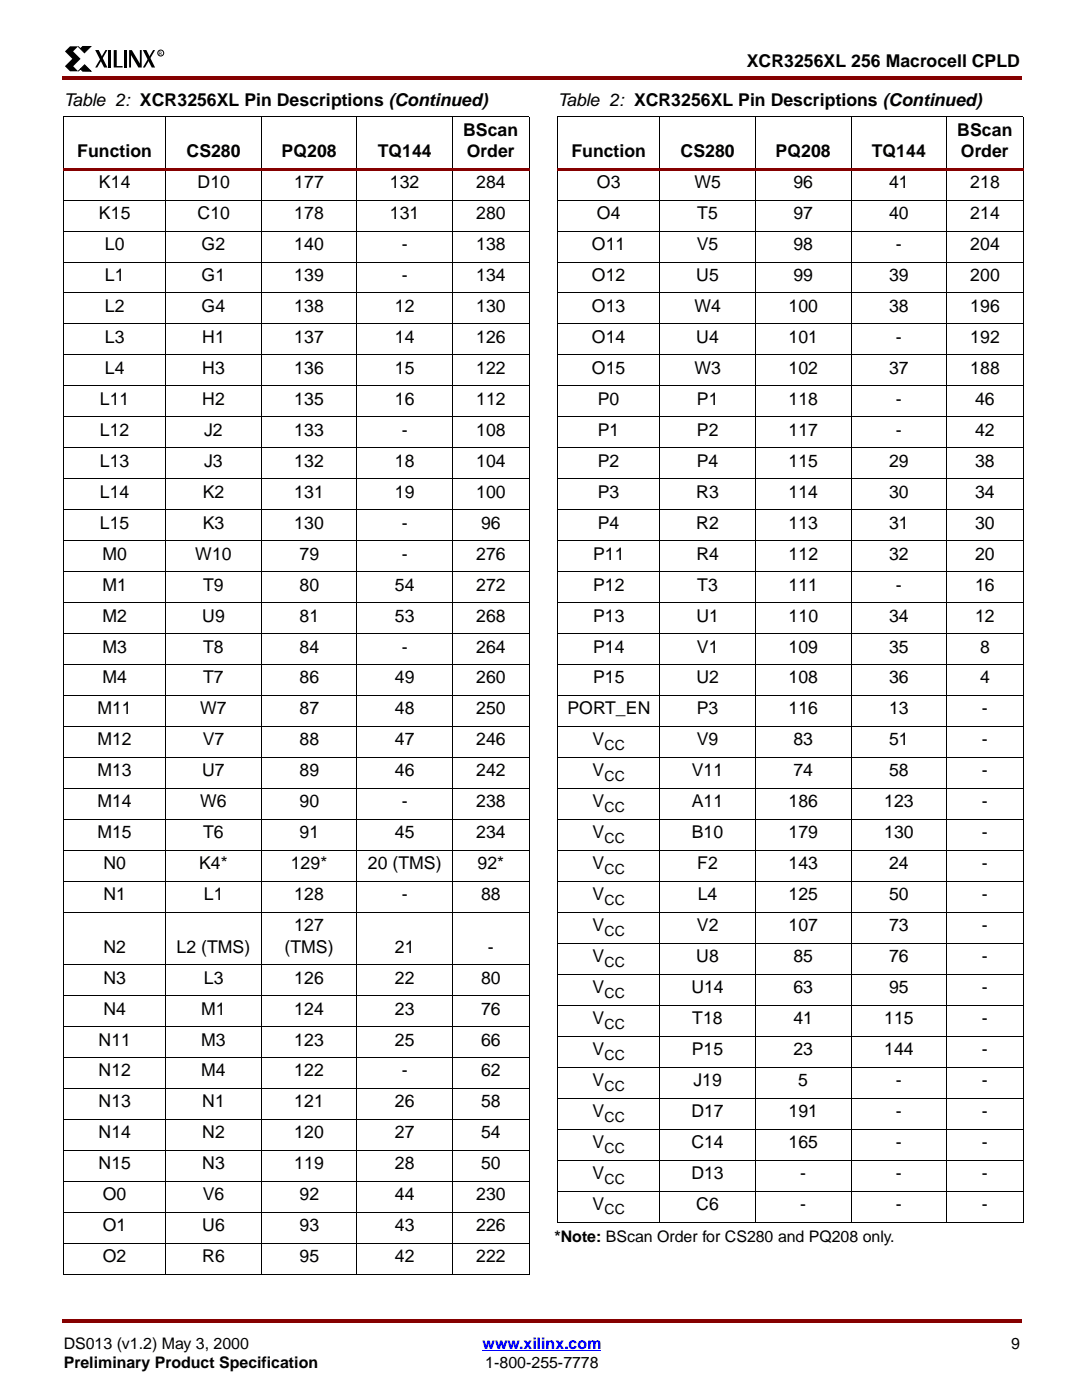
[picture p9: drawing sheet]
<svg xmlns="http://www.w3.org/2000/svg" width="216mm" height="279mm" viewBox="0 0 216 279" stroke-linecap="round" stroke-linejoin="round" font-family="sans-serif">
<g fill="#850000">
<path d="M12.4 15.2h.3v.7h-.3z"/>
<path d="M203.2 15.2h.3v.7h-.3z"/>
<path d="M12.7 15.2h190.5v.7h-190.5z"/>
</g>
<path d="M12.7 266.7h190.4v8.1h-190.4z" fill="#fff"/>
<path d="M96.1 269.2h23.7" fill="none" stroke="#00f" stroke-width=".2"/>
<g fill="#850000">
<path d="M12.4 262.8h.3v.8h-.3z"/>
<path d="M203.2 262.8h.3v.8h-.3z"/>
<path d="M12.7 262.8h190.5v.8h-190.5z"/>
</g>
<path d="M12.7 9.2h20.1v5.2h-20.1z" fill="#fff"/>
<path d="M12.9 10.2l1.1-1h1.6l-1 1 1.4 1.5-1.4 1.5 1 1h-1.6l-1.1-1 1.5-1.5zM19 10h.7l1.7 3.5h-.7zM21 10h.4l-2 3.5h-.4zM21.6 10h.6v3.4h-.6zM22.7 10h.6v3.2h1.1v.2h-1.7zM24.7 10h.6v3.4h-.6zM25.7 10h.6l1.6 2.7v-2.7h.3v3.5h-.6l-1.5-2.5v2.5h-.4zM28.5 10h.7l1.7 3.5h-.7zM30.5 10h.4l-2 3.5h-.4z" fill="#000"/>
<path d="M15.6 9.2l.4 .5 .5-.4h1.6l-1.3 1.2zM16 13.7l-.4 .5 1.3-1.3 1.2 1.3h-1.6z" fill="#000" stroke="#000" stroke-width=".2"/>
<g fill="none" stroke="#000" stroke-width=".2">
<path d="M12.6 23.3h92.8M12.7 23.3v10.1M12.7 33.9v220M33 23.2v230.9M52.1 23.2v230.9M71.1 23.2v230.9M90.2 23.2v230.9M105.4 23.3v10.1M105.4 33.9v220"/>
<circle cx="32" cy="10.6" r=".59"/>
</g>
<path d="M12.6 33.4h92.9v.6h-92.9z" fill="#850000"/>
<g fill="none" stroke="#000" stroke-width=".2">
<path d="M12.6 39.9h92.9M111.1 23.3h92.8M111.1 23.3v10.1M111.1 33.9v209.6M131.4 23.2v220.5M150.5 23.2v220.5M169.5 23.2v220.5M188.6 23.2v220.5M203.8 23.3v10.1M203.8 33.9v209.6M12.6 46.1h92.9M12.6 52.2h92.9"/>
<path d="M12.6 58.4h92.9M12.6 64.6h92.9M12.6 70.7h92.9M12.6 76.9h92.9M12.6 83.1h92.9M12.6 89.3h92.9M12.6 95.4h92.9M12.6 101.6h92.9M12.6 107.8h92.9M12.6 114h92.9M12.6 120.1h92.9M12.6 126.3h92.9"/>
<path d="M12.6 132.5h92.9M12.6 138.6h92.9M12.6 144.8h92.9M12.6 151h92.9M12.6 157.2h92.9M12.6 163.4h92.9M12.6 169.5h92.9M12.6 175.7h92.9M12.6 181.9h92.9M12.6 192.3h92.9M12.6 198.5h92.9M12.6 204.6h92.9"/>
<path d="M12.6 210.8h92.9M12.6 217h92.9M12.6 223.1h92.9M12.6 229.3h92.9M12.6 235.5h92.9M12.6 241.7h92.9M12.6 247.9h92.9M12.6 254h92.9"/>
</g>
<path d="M111 33.4h92.9v.6h-92.9z" fill="#850000"/>
<g fill="none" stroke="#000" stroke-width=".2">
<path d="M111 39.9h92.9M111 46.1h92.9M111 52.2h92.9M111 58.4h92.9M111 64.6h92.9M111 70.7h92.9M111 76.9h92.9M111 83.1h92.9M111 89.3h92.9M111 95.4h92.9M111 101.6h92.9M111 107.8h92.9"/>
<path d="M111 114h92.9M111 120.1h92.9M111 126.3h92.9M111 132.5h92.9M111 138.6h92.9M111 144.8h92.9M111 151h92.9M111 157.2h92.9M111 163.4h92.9M111 169.5h92.9M111 175.7h92.9M111 181.9h92.9"/>
<path d="M111 188h92.9M111 194.2h92.9M111 200.4h92.9M111 206.6h92.9M111 212.7h92.9M111 218.9h92.9M111 225.1h92.9M111 231.3h92.9M111 237.4h92.9M111 243.6h92.9"/>
</g>
<g font-size="3.5">
<text x="148.8" y="13.3">XCR3256XL 256 Macrocell CPLD</text>
<text x="12.7" y="21">Table 2: XCR3256XL Pin Descriptions (Continued)</text>
<text x="111.1" y="21">Table 2: XCR3256XL Pin Descriptions (Continued)</text>
<text x="92.3" y="27">BScan</text>
<text x="190.7" y="27">BScan</text>
<text x="15.4" y="31.3">Function</text>
<text x="37.2" y="31.3">CS280</text>
<text x="56.1" y="31.3">PQ208</text>
<text x="75.3" y="31.3">TQ144</text>
<text x="93" y="31.3">Order</text>
<text x="113.8" y="31.3">Function</text>
<text x="135.6" y="31.3">CS280</text>
<text x="154.5" y="31.3">PQ208</text>
<text x="173.7" y="31.3">TQ144</text>
<text x="191.4" y="31.3">Order</text>
<text x="19.7" y="37.5">K14</text>
<text x="39.3" y="37.5">D10</text>
<text x="58.6" y="37.5">177</text>
<text x="77.7" y="37.5">132</text>
<text x="94.9" y="37.5">284</text>
<text x="118.9" y="37.5">O3</text>
<text x="138.3" y="37.5">W5</text>
<text x="158.1" y="37.5">96</text>
<text x="177.1" y="37.5">41</text>
<text x="193.3" y="37.5">218</text>
<text x="19.7" y="43.6">K15</text>
<text x="39.3" y="43.6">C10</text>
<text x="58.6" y="43.6">178</text>
<text x="77.7" y="43.6">131</text>
<text x="94.9" y="43.6">280</text>
<text x="118.9" y="43.6">O4</text>
<text x="138.9" y="43.6">T5</text>
<text x="158.1" y="43.6">97</text>
<text x="177.1" y="43.6">40</text>
<text x="193.3" y="43.6">214</text>
<text x="20.9" y="49.8">L0</text>
<text x="40.2" y="49.8">G2</text>
<text x="58.6" y="49.8">140</text>
<text x="80" y="49.8">-</text>
<text x="94.9" y="49.8">138</text>
<text x="117.9" y="49.8">O11</text>
<text x="138.8" y="49.8">V5</text>
<text x="158.1" y="49.8">98</text>
<text x="178.5" y="49.8">-</text>
<text x="193.3" y="49.8">204</text>
<text x="20.9" y="56">L1</text>
<text x="40.2" y="56">G1</text>
<text x="58.6" y="56">139</text>
<text x="80" y="56">-</text>
<text x="94.9" y="56">134</text>
<text x="117.9" y="56">O12</text>
<text x="138.7" y="56">U5</text>
<text x="158.1" y="56">99</text>
<text x="177.1" y="56">39</text>
<text x="193.3" y="56">200</text>
<text x="20.9" y="62.1">L2</text>
<text x="40.2" y="62.1">G4</text>
<text x="58.6" y="62.1">138</text>
<text x="78.7" y="62.1">12</text>
<text x="94.9" y="62.1">130</text>
<text x="117.9" y="62.1">O13</text>
<text x="138.3" y="62.1">W4</text>
<text x="157.1" y="62.1">100</text>
<text x="177.1" y="62.1">38</text>
<text x="193.3" y="62.1">196</text>
<text x="20.9" y="68.3">L3</text>
<text x="40.3" y="68.3">H1</text>
<text x="58.6" y="68.3">137</text>
<text x="78.7" y="68.3">14</text>
<text x="94.9" y="68.3">126</text>
<text x="117.9" y="68.3">O14</text>
<text x="138.7" y="68.3">U4</text>
<text x="157.1" y="68.3">101</text>
<text x="178.5" y="68.3">-</text>
<text x="193.3" y="68.3">192</text>
<text x="20.9" y="74.5">L4</text>
<text x="40.3" y="74.5">H3</text>
<text x="58.6" y="74.5">136</text>
<text x="78.7" y="74.5">15</text>
<text x="94.9" y="74.5">122</text>
<text x="117.9" y="74.5">O15</text>
<text x="138.3" y="74.5">W3</text>
<text x="157.1" y="74.5">102</text>
<text x="177.1" y="74.5">37</text>
<text x="193.3" y="74.5">188</text>
<text x="19.9" y="80.7">L11</text>
<text x="40.3" y="80.7">H2</text>
<text x="58.6" y="80.7">135</text>
<text x="78.7" y="80.7">16</text>
<text x="94.9" y="80.7">112</text>
<text x="119.1" y="80.7">P0</text>
<text x="138.8" y="80.7">P1</text>
<text x="157.1" y="80.7">118</text>
<text x="178.5" y="80.7">-</text>
<text x="194.3" y="80.7">46</text>
<text x="19.9" y="86.9">L12</text>
<text x="40.7" y="86.9">J2</text>
<text x="58.6" y="86.9">133</text>
<text x="80" y="86.9">-</text>
<text x="94.9" y="86.9">108</text>
<text x="119.1" y="86.9">P1</text>
<text x="138.8" y="86.9">P2</text>
<text x="157.1" y="86.9">117</text>
<text x="178.5" y="86.9">-</text>
<text x="194.3" y="86.9">42</text>
<text x="19.9" y="93">L13</text>
<text x="40.7" y="93">J3</text>
<text x="58.6" y="93">132</text>
<text x="78.7" y="93">18</text>
<text x="94.9" y="93">104</text>
<text x="119.1" y="93">P2</text>
<text x="138.8" y="93">P4</text>
<text x="157.1" y="93">115</text>
<text x="177.1" y="93">29</text>
<text x="194.3" y="93">38</text>
<text x="19.9" y="99.2">L14</text>
<text x="40.4" y="99.2">K2</text>
<text x="58.6" y="99.2">131</text>
<text x="78.7" y="99.2">19</text>
<text x="94.9" y="99.2">100</text>
<text x="119.1" y="99.2">P3</text>
<text x="138.7" y="99.2">R3</text>
<text x="157.1" y="99.2">114</text>
<text x="177.1" y="99.2">30</text>
<text x="194.3" y="99.2">34</text>
<text x="19.9" y="105.4">L15</text>
<text x="40.4" y="105.4">K3</text>
<text x="58.6" y="105.4">130</text>
<text x="80" y="105.4">-</text>
<text x="95.8" y="105.4">96</text>
<text x="119.1" y="105.4">P4</text>
<text x="138.7" y="105.4">R2</text>
<text x="157.1" y="105.4">113</text>
<text x="177.1" y="105.4">31</text>
<text x="194.3" y="105.4">30</text>
<text x="20.4" y="111.5">M0</text>
<text x="38.9" y="111.5">W10</text>
<text x="59.6" y="111.5">79</text>
<text x="80" y="111.5">-</text>
<text x="94.9" y="111.5">276</text>
<text x="118.1" y="111.5">P11</text>
<text x="138.7" y="111.5">R4</text>
<text x="157.1" y="111.5">112</text>
<text x="177.1" y="111.5">32</text>
<text x="194.3" y="111.5">20</text>
<text x="20.4" y="117.7">M1</text>
<text x="40.5" y="117.7">T9</text>
<text x="59.6" y="117.7">80</text>
<text x="78.7" y="117.7">54</text>
<text x="94.9" y="117.7">272</text>
<text x="118.1" y="117.7">P12</text>
<text x="138.9" y="117.7">T3</text>
<text x="157.1" y="117.7">111</text>
<text x="178.5" y="117.7">-</text>
<text x="194.3" y="117.7">16</text>
<text x="20.4" y="123.9">M2</text>
<text x="40.3" y="123.9">U9</text>
<text x="59.6" y="123.9">81</text>
<text x="78.7" y="123.9">53</text>
<text x="94.9" y="123.9">268</text>
<text x="118.1" y="123.9">P13</text>
<text x="138.7" y="123.9">U1</text>
<text x="157.1" y="123.9">110</text>
<text x="177.1" y="123.9">34</text>
<text x="194.3" y="123.9">12</text>
<text x="20.4" y="130.1">M3</text>
<text x="40.5" y="130.1">T8</text>
<text x="59.6" y="130.1">84</text>
<text x="80" y="130.1">-</text>
<text x="94.9" y="130.1">264</text>
<text x="118.1" y="130.1">P14</text>
<text x="138.8" y="130.1">V1</text>
<text x="157.1" y="130.1">109</text>
<text x="177.1" y="130.1">35</text>
<text x="195.2" y="130.1">8</text>
<text x="20.4" y="136.2">M4</text>
<text x="40.5" y="136.2">T7</text>
<text x="59.6" y="136.2">86</text>
<text x="78.7" y="136.2">49</text>
<text x="94.9" y="136.2">260</text>
<text x="118.1" y="136.2">P15</text>
<text x="138.7" y="136.2">U2</text>
<text x="157.1" y="136.2">108</text>
<text x="177.1" y="136.2">36</text>
<text x="195.2" y="136.2">4</text>
<text x="19.4" y="142.4">M11</text>
<text x="39.9" y="142.4">W7</text>
<text x="59.6" y="142.4">87</text>
<text x="78.7" y="142.4">48</text>
<text x="94.9" y="142.4">250</text>
<text x="113" y="142.4">PORT_EN</text>
<text x="138.8" y="142.4">P3</text>
<text x="157.1" y="142.4">116</text>
<text x="177.1" y="142.4">13</text>
<text x="195.6" y="142.4">-</text>
<text x="19.4" y="148.6">M12</text>
<text x="40.4" y="148.6">V7</text>
<text x="59.6" y="148.6">88</text>
<text x="78.7" y="148.6">47</text>
<text x="94.9" y="148.6">246</text>
<text x="118.1" y="148.6">V</text>
<text x="138.8" y="148.6">V9</text>
<text x="158.1" y="148.6">83</text>
<text x="177.1" y="148.6">51</text>
<text x="195.6" y="148.6">-</text>
<text x="19.4" y="154.8">M13</text>
<text x="40.3" y="154.8">U7</text>
<text x="59.6" y="154.8">89</text>
<text x="78.7" y="154.8">46</text>
<text x="94.9" y="154.8">242</text>
<text x="118.1" y="154.8">V</text>
<text x="137.8" y="154.8">V11</text>
<text x="158.1" y="154.8">74</text>
<text x="177.1" y="154.8">58</text>
<text x="195.6" y="154.8">-</text>
<text x="19.4" y="160.9">M14</text>
<text x="39.9" y="160.9">W6</text>
<text x="59.6" y="160.9">90</text>
<text x="80" y="160.9">-</text>
<text x="94.9" y="160.9">238</text>
<text x="118.1" y="160.9">V</text>
<text x="137.8" y="160.9">A11</text>
<text x="157.1" y="160.9">186</text>
<text x="176.1" y="160.9">123</text>
<text x="195.6" y="160.9">-</text>
<text x="19.4" y="167.1">M15</text>
<text x="40.5" y="167.1">T6</text>
<text x="59.6" y="167.1">91</text>
<text x="78.7" y="167.1">45</text>
<text x="94.9" y="167.1">234</text>
<text x="118.1" y="167.1">V</text>
<text x="137.8" y="167.1">B10</text>
<text x="157.1" y="167.1">179</text>
<text x="176.1" y="167.1">130</text>
<text x="195.6" y="167.1">-</text>
<text x="20.6" y="173.3">N0</text>
<text x="39.7" y="173.3">K4*</text>
<text x="57.9" y="173.3">129*</text>
<text x="73.3" y="173.3">20 (TMS)</text>
<text x="95.1" y="173.3">92*</text>
<text x="118.1" y="173.3">V</text>
<text x="138.9" y="173.3">F2</text>
<text x="157.1" y="173.3">143</text>
<text x="177.1" y="173.3">24</text>
<text x="195.6" y="173.3">-</text>
<text x="20.6" y="179.4">N1</text>
<text x="40.6" y="179.4">L1</text>
<text x="58.6" y="179.4">128</text>
<text x="80" y="179.4">-</text>
<text x="95.8" y="179.4">88</text>
<text x="118.1" y="179.4">V</text>
<text x="139" y="179.4">L4</text>
<text x="157.1" y="179.4">125</text>
<text x="177.1" y="179.4">50</text>
<text x="195.6" y="179.4">-</text>
<text x="58.6" y="185.6">127</text>
<text x="118.1" y="185.6">V</text>
<text x="138.8" y="185.6">V2</text>
<text x="157.1" y="185.6">107</text>
<text x="177.1" y="185.6">73</text>
<text x="195.6" y="185.6">-</text>
<text x="20.6" y="189.9">N2</text>
<text x="35.2" y="189.9">L2 (TMS)</text>
<text x="56.7" y="189.9">(TMS)</text>
<text x="78.7" y="189.9">21</text>
<text x="97.2" y="189.9">-</text>
<text x="118.1" y="191.8">V</text>
<text x="138.7" y="191.8">U8</text>
<text x="158.1" y="191.8">85</text>
<text x="177.1" y="191.8">76</text>
<text x="195.6" y="191.8">-</text>
<text x="20.6" y="196">N3</text>
<text x="40.6" y="196">L3</text>
<text x="58.6" y="196">126</text>
<text x="78.7" y="196">22</text>
<text x="95.8" y="196">80</text>
<text x="118.1" y="198">V</text>
<text x="137.7" y="198">U14</text>
<text x="158.1" y="198">63</text>
<text x="177.1" y="198">95</text>
<text x="195.6" y="198">-</text>
<text x="20.6" y="202.2">N4</text>
<text x="40.1" y="202.2">M1</text>
<text x="58.6" y="202.2">124</text>
<text x="78.7" y="202.2">23</text>
<text x="95.8" y="202.2">76</text>
<text x="19.6" y="208.4">N11</text>
<text x="40.1" y="208.4">M3</text>
<text x="58.6" y="208.4">123</text>
<text x="78.7" y="208.4">25</text>
<text x="95.8" y="208.4">66</text>
<text x="118.1" y="204.2">V</text>
<text x="137.9" y="204.2">T18</text>
<text x="158.1" y="204.2">41</text>
<text x="176.1" y="204.2">115</text>
<text x="195.6" y="204.2">-</text>
<text x="19.6" y="214.5">N12</text>
<text x="40.1" y="214.5">M4</text>
<text x="58.6" y="214.5">122</text>
<text x="80" y="214.5">-</text>
<text x="95.8" y="214.5">62</text>
<text x="118.1" y="210.3">V</text>
<text x="137.8" y="210.3">P15</text>
<text x="158.1" y="210.3">23</text>
<text x="176.1" y="210.3">144</text>
<text x="195.6" y="210.3">-</text>
<text x="19.6" y="220.7">N13</text>
<text x="40.3" y="220.7">N1</text>
<text x="58.6" y="220.7">121</text>
<text x="78.7" y="220.7">26</text>
<text x="95.8" y="220.7">58</text>
<text x="118.1" y="216.5">V</text>
<text x="138.1" y="216.5">J19</text>
<text x="159" y="216.5">5</text>
<text x="178.5" y="216.5">-</text>
<text x="195.6" y="216.5">-</text>
<text x="19.6" y="226.9">N14</text>
<text x="40.3" y="226.9">N2</text>
<text x="58.6" y="226.9">120</text>
<text x="78.7" y="226.9">27</text>
<text x="95.8" y="226.9">54</text>
<text x="118.1" y="222.7">V</text>
<text x="137.7" y="222.7">D17</text>
<text x="157.1" y="222.7">191</text>
<text x="178.5" y="222.7">-</text>
<text x="195.6" y="222.7">-</text>
<text x="19.6" y="233.1">N15</text>
<text x="40.3" y="233.1">N3</text>
<text x="58.6" y="233.1">119</text>
<text x="78.7" y="233.1">28</text>
<text x="95.8" y="233.1">50</text>
<text x="118.1" y="228.9">V</text>
<text x="137.7" y="228.9">C14</text>
<text x="157.1" y="228.9">165</text>
<text x="178.5" y="228.9">-</text>
<text x="195.6" y="228.9">-</text>
<text x="20.5" y="239.3">O0</text>
<text x="40.4" y="239.3">V6</text>
<text x="59.6" y="239.3">92</text>
<text x="78.7" y="239.3">44</text>
<text x="94.9" y="239.3">230</text>
<text x="118.1" y="235">V</text>
<text x="137.7" y="235">D13</text>
<text x="159.4" y="235">-</text>
<text x="178.5" y="235">-</text>
<text x="195.6" y="235">-</text>
<text x="20.5" y="245.4">O1</text>
<text x="40.3" y="245.4">U6</text>
<text x="59.6" y="245.4">93</text>
<text x="78.7" y="245.4">43</text>
<text x="94.9" y="245.4">226</text>
<text x="118.1" y="241.2">V</text>
<text x="138.7" y="241.2">C6</text>
<text x="159.4" y="241.2">-</text>
<text x="178.5" y="241.2">-</text>
<text x="195.6" y="241.2">-</text>
<text x="20.5" y="251.6">O2</text>
<text x="40.3" y="251.6">R6</text>
<text x="59.6" y="251.6">95</text>
<text x="78.7" y="251.6">42</text>
<text x="94.9" y="251.6">222</text>
</g>
<g font-size="3.2">
<text x="110.5" y="247.5">*Note: BScan Order for CS280 and PQ208 only.</text>
<text x="12.7" y="268.8">DS013 (v1.2) May 3, 2000</text>
<text x="201.4" y="268.8">9</text>
<text x="12.7" y="272.7">Preliminary Product Specification</text>
<text x="96.7" y="272.7">1-800-255-7778</text>
</g>
<text font-size="3.2" fill="#00f" x="96.1" y="268.8">www.xilinx.com</text>
<g font-size="2.8">
<text x="120.4" y="149.5">CC</text>
<text x="120.4" y="155.7">CC</text>
<text x="120.4" y="161.8">CC</text>
<text x="120.4" y="168">CC</text>
<text x="120.4" y="174.2">CC</text>
<text x="120.4" y="180.3">CC</text>
<text x="120.4" y="186.5">CC</text>
<text x="120.4" y="192.7">CC</text>
<text x="120.4" y="198.9">CC</text>
<text x="120.4" y="205">CC</text>
<text x="120.4" y="211.2">CC</text>
<text x="120.4" y="217.4">CC</text>
<text x="120.4" y="223.6">CC</text>
<text x="120.4" y="229.7">CC</text>
<text x="120.4" y="235.9">CC</text>
<text x="120.4" y="242.1">CC</text>
</g>
<text font-size=".9" x="31.6" y="10.9">R</text>
</svg>
